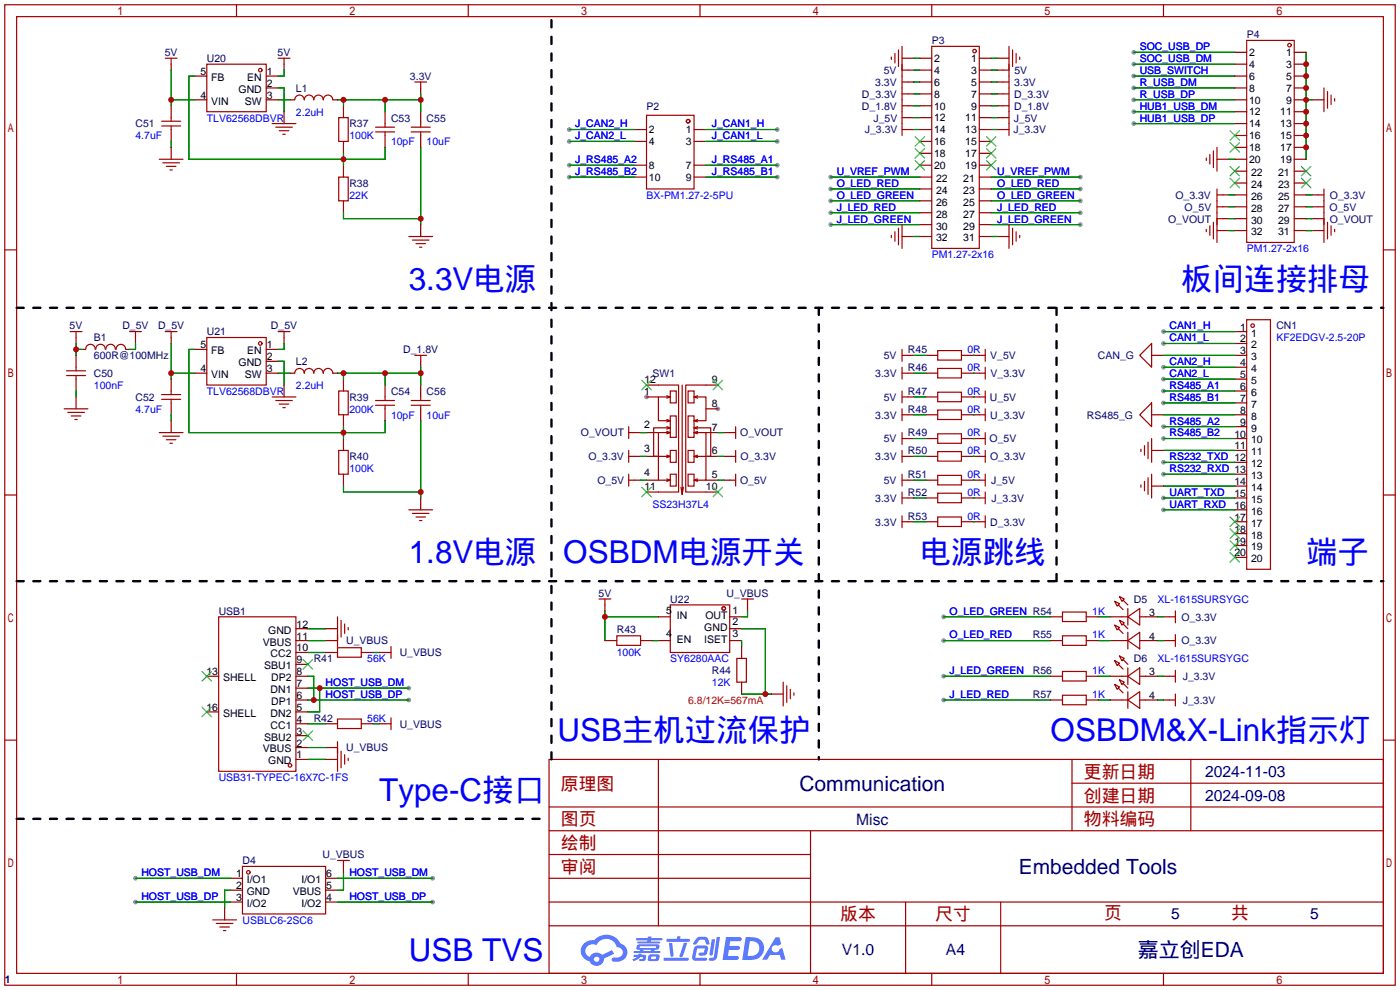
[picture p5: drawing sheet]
<svg xmlns="http://www.w3.org/2000/svg" width="299mm" height="212mm" viewBox="0 0 299 212" stroke-linecap="round" stroke-linejoin="round" font-family="sans-serif">
<g fill="#999">
<circle cx="138.2" cy="84.8" r=".51"/>
<circle cx="153.4" cy="87.4" r=".51"/>
<circle cx="248.7" cy="78.5" r=".51"/>
<circle cx="248.7" cy="81" r=".51"/>
<circle cx="248.7" cy="91.2" r=".51"/>
<circle cx="248.7" cy="93.7" r=".51"/>
<circle cx="248.7" cy="98.8" r=".51"/>
<circle cx="248.7" cy="101.3" r=".51"/>
<circle cx="248.7" cy="106.4" r=".51"/>
<circle cx="248.7" cy="109" r=".51"/>
<circle cx="248.7" cy="70.9" r=".51"/>
<circle cx="248.7" cy="73.4" r=".51"/>
<circle cx="248.7" cy="83.6" r=".51"/>
<circle cx="248.7" cy="86.1" r=".51"/>
<circle cx="92.5" cy="192.8" r=".51"/>
<circle cx="29" cy="192.8" r=".51"/>
<circle cx="92.5" cy="187.7" r=".51"/>
<circle cx="29" cy="187.7" r=".51"/>
<circle cx="87.4" cy="147.1" r=".51"/>
<circle cx="87.4" cy="149.6" r=".51"/>
<circle cx="201.7" cy="136.9" r=".51"/>
<circle cx="201.7" cy="131.8" r=".51"/>
<circle cx="201.7" cy="149.6" r=".51"/>
<circle cx="201.7" cy="144.5" r=".51"/>
<circle cx="242.3" cy="13.7" r=".51"/>
<circle cx="242.3" cy="11.2" r=".51"/>
<circle cx="242.3" cy="16.3" r=".51"/>
<circle cx="242.3" cy="21.3" r=".51"/>
<circle cx="242.3" cy="26.4" r=".51"/>
<circle cx="242.3" cy="23.9" r=".51"/>
<circle cx="242.3" cy="18.8" r=".51"/>
<circle cx="166.1" cy="30.2" r=".51"/>
<circle cx="121.7" cy="30.2" r=".51"/>
<circle cx="166.1" cy="27.7" r=".51"/>
<circle cx="121.7" cy="27.7" r=".51"/>
<circle cx="166.1" cy="37.8" r=".51"/>
<circle cx="121.7" cy="37.8" r=".51"/>
<circle cx="166.1" cy="35.3" r=".51"/>
<circle cx="121.7" cy="35.3" r=".51"/>
<circle cx="230.9" cy="37.8" r=".51"/>
<circle cx="177.5" cy="37.8" r=".51"/>
<circle cx="230.9" cy="48" r=".51"/>
<circle cx="230.9" cy="45.5" r=".51"/>
<circle cx="177.5" cy="48" r=".51"/>
<circle cx="177.5" cy="45.5" r=".51"/>
<circle cx="230.9" cy="40.4" r=".51"/>
<circle cx="230.9" cy="42.9" r=".51"/>
<circle cx="177.5" cy="40.4" r=".51"/>
<circle cx="177.5" cy="42.9" r=".51"/>
</g>
<g fill="none" stroke="#a10000" stroke-width=".25">
<path d="M1 1h297.2v209.6h-297.2zM3.6 3.6h292.1v204.4h-292.1zM50.5 1v2.6M100.1 1v2.6M149.6 1v2.6M199.1 1v2.6M248.7 1v2.6M1 53.4h2.6M295.7 53.4h2.5M1 105.8h2.6M295.7 105.8h2.5M1 158.2h2.6"/>
<path d="M295.7 158.2h2.5M117.3 162.3h178.4v45.7h-178.4zM117.3 177.5h178.4M117.3 172.5h178.4M140.7 162.3v35.6M173.2 177.5v30.5M229.1 162.3v15.2M229.1 167.4h66.6M254.5 162.3v15.2M117.3 182.6h55.9M117.3 197.9h178.4M117.3 192.8h178.4"/>
<path d="M117.3 187.7h55.9M193.5 192.8v15.2M213.9 192.8v15.2M50.5 208v2.6M100.1 208v2.6M149.6 208v2.6M199.1 208v2.6M248.7 208v2.6"/>
</g>
<g fill="#5487ff">
<path d="M155.2 200.3h2.6a.48 .48 0 0 1 .7 .4 .48 .48 0 0 1-.6 .4h-1.8l-.2 1.1h1.9a.43 .43 0 0 1 .4 .4 .43 .43 0 0 1-.5 .4h-1.9l-.2 1.3h1.7a.45 .45 0 0 1 .5 .2 .45 .45 0 0 1-.1 .6h-3.3z"/>
<path d="M165.7 200.3h.9l.4 1.5-.8 .3a.84 .84 0 0 0-1.2 .3 .84 .84 0 0 0 .4 1.1 .84 .84 0 0 0 1.1-.4l.1-.2 .6-.3 .7 2.5h-1l-.2-1h-2.1l-.6 1h-1.1z"/>
<path d="M152.1 200.8h.7l-.5 3.1a.36 .36 0 0 1-.3 .3 .36 .36 0 0 1-.4-.3z"/>
<path d="M153.2 200.2h.7l-.6 4.3a1.13 1.13 0 0 1-1.8 .6l.2-.4h.7l.2-.2z"/>
<path d="M148.9 200.6l.6-.4h1a.77 .77 0 0 1 .9 .5l.3 1-.2 .2h-.5l-.3-.9-.2-.2-1 .1-.7 1-.6-.1-.1-.2z"/>
<path d="M148.4 202.4l.6-.3h1.7a.81 .81 0 0 1 .7 .5 .81 .81 0 0 1-.2 .8 .81 .81 0 0 1-.9 .8h-.7a.32 .32 0 0 1-.3-.3 .32 .32 0 0 1 .4-.3h.7l.2-.9-1.6 .1-.4 1.8 2.2 .1a.32 .32 0 0 1 .3 .4 .32 .32 0 0 1-.4 .2h-2.2l-.5-.3-.1-.5z"/>
<path d="M141.9 204.7h5a.33 .33 0 0 1 .3 .3 .33 .33 0 0 1-.3 .3h-4.9l-.2-.1z"/>
<path d="M146.1 201.5h.8l-.7 2a.98 .98 0 0 1-.7 1.1l-.3-.3z"/>
<path d="M143 201.6h.7l.3 2.5a.34 .34 0 0 1-.3 .4 .34 .34 0 0 1-.4-.3z"/>
<path d="M142.5 200.7h2.1l.3-.6h.6l-.1 .6h1.7a.32 .32 0 0 1 .4 .3 .32 .32 0 0 1-.4 .3h-4.5l-.2-.2z"/>
<path d="M135.5 204.1h.9l.1-.3h.6v.3h.8a.82 .82 0 0 1-.5 1.3h-.8v-.4l.7-.1 .1-.3a.68 .68 0 0 0-1 .4l-1.1 .4-.1-.4 .9-.5h-.7z"/>
<path d="M136 200.5h2.4l.1-.3h.7v.3h2.2l.2 .3-.2 .2h-2.3v.2h1.8l.2 .3-.2 .1h-4.5l-.1-.4h2l.1-.2h-2.3l-.1-.2z"/>
<path d="M159.4 200.3l-.8 4.9h1.7a2.5 2.5 0 0 0 3-2.5 2.5 2.5 0 0 0-3.1-2.4zM160.3 201.1a1.61 1.61 0 0 1 2 1.5 1.61 1.61 0 0 1-1.8 1.7h-.7z"/>
<path d="M136.2 202a.55 .55 0 0 0-.2 .8 .55 .55 0 0 0 .7 .2l.1 .3h-1.3v.3l5.4 .1 .3-.2-.2-.2h-1.2l.2-.3a.7 .7 0 0 0 .8-.3 .7 .7 0 0 0 0-.8l-4.2-.1zM136.8 202.3l3.3-.1 .1 .1-.2 .3h-3.2zM137.5 203h1.7l-.2 .3h-1.4z"/>
<path d="M138.6 204.2a1.05 1.05 0 0 0 0 1.2 2.91 2.91 0 0 0 2.2-.2 .98 .98 0 0 0 0-1.2h-1.6zM139.2 204.5l.9-.1 .1 .4-.2 .2-.8-.1z"/>
<path d="M124.9 201.6a2.23 2.23 0 0 0-.7 2.3 2.23 2.23 0 0 0 1.8 1.6 1.58 1.58 0 0 0 1.8 .9 1.58 1.58 0 0 0 1.3-1.5l2.2-1.1-.5-.7-2.1 1a1.65 1.65 0 0 0-2.7 .4 1.45 1.45 0 0 1-.8-1.9 1.45 1.45 0 0 1 2-.7l.3 .1a2.3 2.3 0 0 1 2.3-1.3 2.3 2.3 0 0 1 2 1.7 1.12 1.12 0 0 1 1.3 1 1.12 1.12 0 0 1-1.1 1.2h-.7a.45 .45 0 0 0-.6 .4 .45 .45 0 0 0 .5 .5 2.21 2.21 0 0 0 2.2-.5 2.21 2.21 0 0 0 .5-2.3 2.13 2.13 0 0 0-1.3-1.1 3.3 3.3 0 0 0-5.6-.7l-1.1 .1zM127 205a.57 .57 0 0 1 1.1 0 .57 .57 0 0 1-1.1 0z"/>
</g>
<g fill="none" stroke="#a10000" stroke-width=".25">
<path d="M35.3 12.4h2.5M36.6 12.4v1.3M44.2 13.7h12.7v10.2h-12.7zM59.4 12.4h2.6M60.7 12.4v1.3M88.6 17.5h2.6M89.9 17.5v1.3M190.5 12.2v.5M191.3 11.4v2.1M192 10.7v3.5M192.8 9.9v19.1M192.8 15h1.3"/>
<path d="M192.8 17.5h1.3M199.1 9.9h10.2v43.2h-10.2zM214.4 15h1.2M214.4 17.5h1.2M215.6 9.9v19.1M216.4 10.7v3.5M217.2 11.4v2.1M217.9 12.2v.5M266.4 8.6h10.2v43.2h-10.2zM283 18.8v5.1M283.7 19.6v3.5M34 34h5.1"/>
<path d="M34.5 26.9h4.1M34.5 25.9h4.1M34.8 34.8h3.6M35.6 35.6h2M36.3 36.3h.5M36.6 25.1v.8M36.6 26.9v.8M58.2 26.4h5M58.9 27.2h3.6M59.7 27.9h2M60.5 28.7h.5M63 21.3a1.02 1.02 0 0 1 1-1 1.02 1.02 0 0 1 1 1 1.02 1.02 0 0 1 1-1 1.02 1.02 0 0 1 1.1 1 1.02 1.02 0 0 1 1-1 1.02 1.02 0 0 1 1 1 1.02 1.02 0 0 1 1-1 1.02 1.02 0 0 1 1 1"/>
<path d="M72.4 25.1h2v5.1h-2zM72.4 37.8h2v5.1h-2zM80.3 28.2h4M80.3 27.2h4M82.3 26.4v.8M82.3 28.2v.8M87.9 28.2h4M87.9 27.2h4M89.9 26.4v.8M89.9 28.2v.8M138.2 24.6h10.1v15.8h-10.1zM192.8 20.1h1.3"/>
<path d="M192.8 22.6h1.3M192.8 25.1h1.3M192.8 27.7h1.3M214.4 20.1h1.2M214.4 22.6h1.2M214.4 25.1h1.2M214.4 27.7h1.2M257.8 33.8v.5M258.6 33v2.1M259.3 32.3v3.5M260.1 31.5v5.1M284.5 20.3v2.1"/>
<path d="M285.2 21.1v.5M87.4 50.5h5.1M88.1 51.3h3.6M88.9 52.1h2M89.7 52.8h.5M190.5 50.3v.5M191.3 49.5v2.1M192 48.8v3.5M192.8 48v5.1M215.6 48v5.1M216.4 48.8v3.5M217.2 49.5v2.1"/>
<path d="M217.9 50.3v.5M257.8 49v.5M258.6 48.3v2M259.3 47.5v3.6M260.1 40.4v11.4M260.1 41.7h1.3M260.1 46.7h1.3M260.1 44.2h1.3M281.7 41.7h1.3M281.7 46.7h1.3M281.7 44.2h1.3M283 40.4v11.4"/>
<path d="M283.7 47.5v3.6M284.5 48.3v2M285.2 49v.5M14.2 79.2h4.1M15 70.9h2.5M16.3 70.9v1.2M16.3 78.5v.7M18.3 74.7a1.01 1.01 0 0 1 1-1.1 1.01 1.01 0 0 1 1 1.1M20.5 74.7a1.01 1.01 0 0 1 1-1.1 1.01 1.01 0 0 1 1 1.1M22.6 74.7a1.01 1.01 0 0 1 1-1.1 1.01 1.01 0 0 1 1 1.1M24.8 74.7a1.01 1.01 0 0 1 1-1.1 1.01 1.01 0 0 1 1 1.1M27.7 70.9h2.5"/>
<path d="M29 70.9v1.2M35.3 70.9h2.5M36.6 70.9v1.2M44.2 72.1h12.7v10.2h-12.7zM59.4 70.9h2.6M60.7 70.9v1.2M63 79.8a1.02 1.02 0 0 1 1-1.1 1.02 1.02 0 0 1 1 1.1 1.02 1.02 0 0 1 1-1.1 1.02 1.02 0 0 1 1.1 1.1 1.02 1.02 0 0 1 1-1.1 1.02 1.02 0 0 1 1 1.1 1.02 1.02 0 0 1 1-1.1 1.02 1.02 0 0 1 1 1.1M88.6 75.9h2.6M89.9 75.9v1.3M192.8 74.7v2.5M192.8 78.5v2.5M192.8 75.9h1.3"/>
<path d="M192.8 79.8h1.3M200.4 74.9h5.1v2.1h-5.1zM200.4 78.7h5.1v2.1h-5.1zM209.3 75.9h1.3M209.3 79.8h1.3M210.6 74.7v2.5M210.6 78.5v2.5M243.6 75.9l2.5-2.5v5.1zM266.4 68.3h5.1v53.4h-5.1zM13.7 87.4h5.1M14.2 80.3h4.1M14.5 88.1h3.5"/>
<path d="M15.2 88.9h2.1M16 89.7h.5M16.3 80.3v.7M34 92.5h5.1M34.5 85.3h4.1M34.5 84.3h4.1M34.8 93.2h3.6M35.6 94h2M36.3 94.7h.5M36.6 83.6v.7M36.6 85.3v.8M58.2 84.8h5"/>
<path d="M58.9 85.6h3.6M59.7 86.4h2M60.5 87.1h.5M72.4 83.6h2v5h-2zM72.4 96.3h2v5h-2zM80.3 86.6h4M80.3 85.6h4M82.3 84.8v.8M82.3 86.6v.8M87.9 86.6h4M87.9 85.6h4M89.9 84.8v.8"/>
<path d="M89.9 86.6v.8M134.4 91.2v2.5M134.4 96.3v2.5M134.4 97.5h1.2M134.4 92.5h1.2M140.7 82.3h4.3v22.9h-4.3M142.5 92.2l.8 .3M142.5 91.2l.8 .2M142.5 97.3l.8 .2M142.5 84.6l.8 .2M142.5 89.7l.8 .2M143.3 96.3h1.2v2.5h-1.2z"/>
<path d="M143.3 88.9h1.2v4.6h-1.2zM143.3 83.6h1.2v2.5h-1.2zM143.3 92.5h-2.6v10.1h2.6l-.8 .3M143.3 91.4h-3.6v6.1h3.6l-.8 .3M143.3 84.8h-2.6v5.1h2.6M143.3 92.5l-.8 .2M143.3 91.4l-.8 .3M143.3 84.8l-.8 .3M143.3 89.9l-.8 .3M145.8 82.3v23.4l.2-1.6M147.1 83.6h1.2v2.5h-1.2zM147.1 88.9h1.2v4.6h-1.2z"/>
<path d="M147.1 96.3h1.2v2.5h-1.2zM148.3 84.8h2.6v5.1h-2.6M148.3 91.4h3.6v6.1h-3.6l.8 .3M148.3 92.5h2.6v10.1h-2.6l.8 .3M148.3 89.9l.8 .3M148.3 84.8l.8 .3M148.3 91.4l.8 .3M148.3 92.5l.8 .2M149.1 89.7l-.8 .2M149.1 84.6l-.8 .2M149.1 97.3l-.8 .2M149.1 91.2l-.8 .2"/>
<path d="M149.1 92.2l-.8 .3M150.9 82.3h-4.3v22.9h4.3M156 97.5h1.2M156 92.5h1.2M157.2 91.2v2.5M157.2 96.3v2.5M192.8 97.5h1.3M192.8 83.6v2.5M192.8 87.4v2.5M192.8 92.5v2.5M192.8 96.3v2.5M192.8 84.8h1.3"/>
<path d="M192.8 93.7h1.3M192.8 88.6h1.3M200.4 92.7h5.1v2h-5.1zM200.4 96.5h5.1v2.1h-5.1zM200.4 83.8h5.1v2.1h-5.1zM200.4 87.6h5.1v2.1h-5.1zM209.3 97.5h1.3M209.3 84.8h1.3M209.3 93.7h1.3M209.3 88.6h1.3M210.6 83.6v2.5M210.6 87.4v2.5"/>
<path d="M210.6 92.5v2.5M210.6 96.3v2.5M243.6 88.6l2.5-2.5v5.1zM243.8 96v.5M244.6 95.2v2.1M245.4 94.5v3.5M246.1 93.7v5.1M87.4 109h5.1M88.1 109.7h3.6M88.9 110.5h2M89.7 111.3h.5M134.4 101.3v2.6"/>
<path d="M134.4 102.6h1.2M142.5 102.4l.8 .2M143.3 101.3h1.2v2.6h-1.2zM145.5 104.1l.3 1.6M147.1 101.3h1.2v2.6h-1.2zM149.1 102.4l-.8 .2M156 102.6h1.2M157.2 101.3v2.6M192.8 102.6h1.3M192.8 101.3v2.6M192.8 105.2v2.5M192.8 110.2v2.6"/>
<path d="M192.8 106.4h1.3M192.8 111.5h1.3M200.4 101.6h5.1v2h-5.1zM200.4 105.4h5.1v2h-5.1zM200.4 110.5h5.1v2h-5.1zM209.3 102.6h1.3M209.3 106.4h1.3M209.3 111.5h1.3M210.6 101.3v2.6M210.6 105.2v2.5M210.6 110.2v2.6M243.8 103.6v.5"/>
<path d="M244.6 102.9v2M245.4 102.1v3.6M246.1 101.3v5.1M46.7 131.8h16.5v33h-16.5zM70.9 136.9h1.2M72.1 138.4h5.1v2.1h-5.1zM72.1 131.8v6.4M72.9 132.6v3.5M73.7 133.4v2M74.4 134.1v.5M82.3 139.4h1.3M83.6 138.2v2.5"/>
<path d="M128 128h2.6M129.3 128v1.3M131.8 135.9h5.1v2h-5.1zM143.3 129.3h12.7v10.1h-12.7zM158.5 128h2.5M159.8 128v1.3M227.1 130.8h5.1v2h-5.1zM227.1 135.9h5.1v2h-5.1zM238.3 128.5l1 .5-.5 .5zM238.3 133.6l1 .5-.5 .5zM239 129.3l1 1M239 134.4l1 1"/>
<path d="M239.3 127.5l1 .5-.5 .5zM239.3 132.6l1 .5-.5 .5zM239.8 136.9h1.2M239.8 131.8h1.2M240 128.3l1 1M240 133.4l1 1M241 131.8l2.6-1.8v3.6zM241 136.9l2.6-1.8v3.6zM241 130v3.6M241 135.1v3.6M243.6 136.9h1.3M243.6 131.8h1.3"/>
<path d="M249.9 136.9h1.3M249.9 131.8h1.3M251.2 130.6v2.5M251.2 135.6v2.6M70.9 159.8h1.2M72.1 153.7h5.1v2h-5.1zM72.1 158.5v6.3M82.3 154.7h1.3M83.6 153.4v2.6M157.5 140.7h2v5.1h-2zM167.4 145.8v5.1M168.1 146.6v3.5"/>
<path d="M168.9 147.3v2.1M169.7 148.1v.5M227.1 143.5h5.1v2h-5.1zM227.1 148.6h5.1v2h-5.1zM238.3 141.2l1 .5-.5 .5zM238.3 146.3l1 .5-.5 .5zM239 142l1 1M239 147.1l1 1M239.3 140.2l1 .5-.5 .5zM239.3 145.3l1 .5-.5 .5zM239.8 149.6h1.2M239.8 144.5h1.2"/>
<path d="M240 141l1 1M240 146.1l1 1M241 144.5l2.6-1.8v3.6zM241 149.6l2.6-1.8v3.6zM241 142.7v3.6M241 147.8v3.6M243.6 149.6h1.3M243.6 144.5h1.3M249.9 149.6h1.3M249.9 144.5h1.3M251.2 143.3v2.5M251.2 148.3v2.6"/>
<path d="M72.9 160.5v3.6M73.7 161.3v2M74.4 162.1v.5M45.5 196.6h5M46.2 197.4h3.6M47 198.1h2M47.8 198.9h.5M51.8 185.2h17.8v10.1h-17.8zM72.1 183.9h2.6M73.4 183.9v1.3"/>
<circle cx="55.6" cy="15" r=".38"/>
<circle cx="208.3" cy="10.9" r=".38"/>
<circle cx="275.6" cy="9.7" r=".38"/>
<circle cx="147.1" cy="25.9" r=".38"/>
<circle cx="55.6" cy="73.4" r=".38"/>
<circle cx="267.7" cy="69.6" r=".38"/>
<circle cx="154.7" cy="130" r=".38"/>
<circle cx="62" cy="163.6" r=".38"/>
<circle cx="53.1" cy="186.4" r=".38"/>
</g>
<g fill="none" stroke="#870000" stroke-width=".25">
<path d="M36.6 13.7v1.3M41.7 16.3h2.5M56.9 16.3h2.5M56.9 18.8h2.5M60.7 13.7v1.3M89.9 18.8v1.3M192.8 12.4h2.5M194.1 15h1.2M194.1 17.5h1.2M196.6 12.4h2.5M196.6 15h2.5M196.6 17.5h2.5"/>
<path d="M209.3 12.4h2.5M209.3 15h2.5M209.3 17.5h2.5M213.1 12.4h2.5M213.1 15h1.3M213.1 17.5h1.3M263.9 16.3h2.5M263.9 18.8h2.5M263.9 11.2h2.5M263.9 13.7h2.5M276.6 16.3h2.5M276.6 18.8h2.5"/>
<path d="M276.6 11.2h2.5M276.6 13.7h2.5M36.6 22.6v2.5M36.6 27.7v2.5M36.6 31.5v2.5M41.7 21.3h2.5M56.9 21.3h2.5M60.7 23.9v2.5M62 21.3h1M71.1 21.3h1M73.4 22.6v2.5M73.4 30.2v2.6"/>
<path d="M73.4 35.3v2.5M82.3 23.9v2.5M82.3 29v2.5M89.9 23.9v2.5M89.9 29v2.5M135.6 27.7h2.6M135.6 30.2h2.6M135.6 35.3h2.6M135.6 37.8h2.6M148.3 27.7h2.6M148.3 30.2h2.6M148.3 35.3h2.6"/>
<path d="M148.3 37.8h2.6M194.1 20.1h1.2M194.1 22.6h1.2M194.1 25.1h1.2M194.1 27.7h1.2M196.6 20.1h2.5M196.6 22.6h2.5M196.6 25.1h2.5M196.6 27.7h2.5M196.6 30.2h2.5M196.6 35.3h2.5M196.6 37.8h2.5"/>
<path d="M196.6 32.8h2.5M209.3 20.1h2.5M209.3 22.6h2.5M209.3 25.1h2.5M209.3 27.7h2.5M209.3 30.2h2.5M209.3 35.3h2.5M209.3 37.8h2.5M209.3 32.8h2.5M213.1 20.1h1.3M213.1 22.6h1.3M213.1 25.1h1.3"/>
<path d="M213.1 27.7h1.3M260.1 34h2.5M263.9 21.3h2.5M263.9 34h2.5M263.9 39.1h2.5M263.9 36.6h2.5M263.9 23.9h2.5M263.9 26.4h2.5M263.9 29h2.5M263.9 31.5h2.5M276.6 21.3h2.5M276.6 34h2.5"/>
<path d="M276.6 39.1h2.5M276.6 36.6h2.5M276.6 23.9h2.5M276.6 26.4h2.5M276.6 29h2.5M276.6 31.5h2.5M280.4 21.3h2.6M73.4 42.9v2.6M89.9 48v2.5M192.8 50.5h2.5M196.6 50.5h2.5M196.6 48h2.5"/>
<path d="M196.6 45.5h2.5M196.6 42.9h2.5M196.6 40.4h2.5M209.3 50.5h2.5M209.3 48h2.5M209.3 45.5h2.5M209.3 42.9h2.5M209.3 40.4h2.5M213.1 50.5h2.5M260.1 49.3h2.5M261.4 41.7h1.2M261.4 46.7h1.2"/>
<path d="M261.4 44.2h1.2M263.9 41.7h2.5M263.9 46.7h2.5M263.9 44.2h2.5M263.9 49.3h2.5M276.6 41.7h2.5M276.6 46.7h2.5M276.6 44.2h2.5M276.6 49.3h2.5M280.4 41.7h1.3M280.4 46.7h1.3M280.4 44.2h1.3"/>
<path d="M280.4 49.3h2.6M16.3 72.1v1.3M16.3 75.9v2.6M17.5 74.7h.8M26.9 74.7h.8M29 72.1v1.3M36.6 72.1v1.3M41.7 74.7h2.5M41.7 79.8h2.5M56.9 74.7h2.5M56.9 77.2h2.5M56.9 79.8h2.5"/>
<path d="M60.7 72.1v1.3M62 79.8h1M71.1 79.8h1M89.9 77.2v1.3M194.1 75.9h1.2M194.1 79.8h1.2M197.9 75.9h2.5M197.9 79.8h2.5M205.5 75.9h3.8M205.5 79.8h3.8M246.1 75.9h2.6M263.9 70.9h2.5"/>
<path d="M263.9 73.4h2.5M263.9 75.9h2.5M263.9 78.5h2.5M16.3 81v2.6M16.3 84.8v2.6M36.6 81v2.6M36.6 86.1v2.5M36.6 89.9v2.6M60.7 82.3v2.5M73.4 81v2.6M73.4 88.6v2.6M73.4 93.7v2.6"/>
<path d="M82.3 82.3v2.5M82.3 87.4v2.5M89.9 82.3v2.5M89.9 87.4v2.5M135.6 92.5h1.3M135.6 97.5h1.3M138.2 84.8h2.5M138.2 92.5h2.5M138.2 97.5h2.5M138.2 82.3h2.5M150.9 92.5h2.5M150.9 97.5h2.5"/>
<path d="M150.9 87.4h2.5M150.9 82.3h2.5M154.7 92.5h1.3M154.7 97.5h1.3M194.1 88.6h1.2M194.1 93.7h1.2M194.1 84.8h1.2M194.1 97.5h1.2M197.9 88.6h2.5M197.9 93.7h2.5M197.9 84.8h2.5M197.9 97.5h2.5"/>
<path d="M205.5 88.6h3.8M205.5 93.7h3.8M205.5 84.8h3.8M205.5 97.5h3.8M246.1 88.6h2.6M246.1 96.3h2.6M263.9 81h2.5M263.9 83.6h2.5M263.9 86.1h2.5M263.9 88.6h2.5M263.9 91.2h2.5M263.9 93.7h2.5"/>
<path d="M263.9 96.3h2.5M263.9 98.8h2.5M73.4 101.3v2.6M89.9 106.4v2.6M135.6 102.6h1.3M138.2 102.6h2.5M138.2 105.2h2.5M150.9 102.6h2.5M150.9 105.2h2.5M154.7 102.6h1.3M194.1 106.4h1.2M194.1 111.5h1.2"/>
<path d="M194.1 102.6h1.2M197.9 106.4h2.5M197.9 111.5h2.5M197.9 102.6h2.5M205.5 106.4h3.8M205.5 111.5h3.8M205.5 102.6h3.8M246.1 103.9h2.6M263.9 101.3h2.5M263.9 103.9h2.5M263.9 106.4h2.5M263.9 109h2.5"/>
<path d="M263.9 111.5h2.5M263.9 114h2.5M263.9 116.6h2.5M263.9 119.1h2.5M63.2 136.9h2.6M63.2 139.4h2.6M63.2 134.4h2.6M69.6 136.9h1.3M69.6 139.4h2.5M69.6 134.4h2.5M77.2 139.4h2.6M81 139.4h1.3"/>
<path d="M129.3 136.9h2.5M129.3 129.3v1.3M136.9 136.9h2.5M140.7 136.9h2.6M140.7 131.8h2.6M156 136.9h2.5M156 134.4h2.5M156 131.8h2.5M158.5 138.2v2.5M159.8 129.3v1.3M224.5 136.9h2.6M224.5 131.8h2.6"/>
<path d="M232.2 136.9h2.5M232.2 131.8h2.5M237.2 136.9h2.6M237.2 131.8h2.6M244.9 136.9h2.5M244.9 131.8h2.5M248.7 136.9h1.2M248.7 131.8h1.2M44.2 144.5h2.5M44.2 152.1h2.5M63.2 159.8h2.6M63.2 154.7h2.6"/>
<path d="M63.2 149.6h2.6M63.2 144.5h2.6M63.2 152.1h2.6M63.2 142h2.6M63.2 147.1h2.6M63.2 157.2h2.6M69.6 159.8h1.3M69.6 154.7h2.5M77.2 154.7h2.6M81 154.7h1.3M158.5 145.8v2.5M164.8 148.3h2.6"/>
<path d="M224.5 149.6h2.6M224.5 144.5h2.6M232.2 149.6h2.5M232.2 144.5h2.5M237.2 149.6h2.6M237.2 144.5h2.6M244.9 149.6h2.5M244.9 144.5h2.5M248.7 149.6h1.2M248.7 144.5h1.2M63.2 162.3h2.6M69.6 162.3h2.5"/>
<path d="M48 194.1v2.5M49.3 187.7h2.5M49.3 190.2h2.5M49.3 192.8h2.5M69.6 187.7h2.5M69.6 190.2h2.5M69.6 192.8h2.5M73.4 185.2v1.2"/>
</g>
<g fill="none" stroke="#3c3" stroke-width=".25">
<path d="M195.6 29.2l2 2M195.6 31.8l2 2M195.6 34.3l2 2M197.6 29.2l-2 2M197.6 31.8l-2 2M197.6 34.3l-2 2M210.8 29.2l2.1 2M210.8 31.8l2.1 2M210.8 34.3l2.1 2M212.9 29.2l-2.1 2M212.9 31.8l-2.1 2M212.9 34.3l-2.1 2"/>
<path d="M262.9 35.6l2 2M262.9 38.1l2 2M262.9 27.9l2 2.1M262.9 30.5l2 2M264.9 35.6l-2 2M264.9 38.1l-2 2M264.9 27.9l-2 2.1M264.9 30.5l-2 2M278.1 38.1l2.1 2M278.1 35.6l2.1 2M280.2 38.1l-2.1 2M280.2 35.6l-2.1 2"/>
<path d="M137.2 81.3l2 2M139.2 81.3l-2 2M152.4 81.3l2 2M154.4 81.3l-2 2M137.2 104.1l2 2.1M139.2 104.1l-2 2.1M152.4 104.1l2 2.1M154.4 104.1l-2 2.1M262.9 110.5l2 2M262.9 113l2 2.1M262.9 115.6l2 2M262.9 118.1l2 2"/>
<path d="M264.9 110.5l-2 2M264.9 113l-2 2.1M264.9 115.6l-2 2M264.9 118.1l-2 2M43.2 151.1l2 2.1M43.2 143.5l2 2M45.2 151.1l-2 2.1M45.2 143.5l-2 2M64.8 141l2 2M64.8 156.2l2 2M66.8 141l-2 2M66.8 156.2l-2 2"/>
</g>
<g fill="none" stroke="#008700" stroke-width=".25">
<path d="M36.6 15v7.6M41.7 16.3h-1.3v17.7h41.9v-2.5M59.4 18.8h1.3v5.1M60.7 15v1.3h-1.3M195.3 12.4h1.3M195.3 15h1.3M195.3 17.5h1.3M211.8 12.4h1.3M211.8 15h1.3M211.8 17.5h1.3M242.3 13.7h21.6M242.3 11.2h21.6"/>
<path d="M242.3 16.3h21.6M242.3 18.8h21.6M279.1 11.2v22.8M36.6 21.3h5.1M36.6 30.2v1.3M59.4 21.3h2.6M72.1 21.3h17.8M73.4 21.3v1.3M73.4 32.8v2.5M82.3 21.3v2.6M89.9 20.1v3.8M89.9 31.5v16.5"/>
<path d="M121.7 27.7h13.9M121.7 30.2h13.9M121.7 37.8h13.9M121.7 35.3h13.9M150.9 27.7h15.2M150.9 30.2h15.2M150.9 37.8h15.2M150.9 35.3h15.2M177.5 37.8h19.1M195.3 20.1h1.3M195.3 22.6h1.3M195.3 25.1h1.3"/>
<path d="M195.3 27.7h1.3M211.8 20.1h1.3M211.8 22.6h1.3M211.8 25.1h1.3M211.8 27.7h1.3M211.8 37.8h19.1M242.3 21.3h21.6M242.3 26.4h21.6M242.3 23.9h21.6M262.6 34h1.3M279.1 21.3h1.3M73.4 45.5v1.2h16.5"/>
<path d="M177.5 48h19.1M177.5 45.5h19.1M177.5 40.4h19.1M177.5 42.9h19.1M195.3 50.5h1.3M211.8 48h19.1M211.8 45.5h19.1M211.8 40.4h19.1M211.8 42.9h19.1M211.8 50.5h1.3M262.6 46.7h1.3M262.6 44.2h1.3"/>
<path d="M262.6 41.7h1.3M262.6 49.3h1.3M279.1 46.7h1.3M279.1 44.2h1.3M279.1 41.7h1.3M279.1 49.3h1.3M16.3 73.4v2.5M16.3 74.7h1.2M29 73.4v1.3h-1.3M36.6 73.4v7.6M36.6 79.8h5.1M41.7 74.7h-1.3v17.8h41.9v-2.6"/>
<path d="M59.4 79.8h2.6M59.4 77.2h1.3v5.1M60.7 73.4v1.3h-1.3M72.1 79.8h17.8M73.4 79.8v1.2M82.3 79.8v2.5M89.9 78.5v3.8M195.3 75.9h2.6M195.3 79.8h2.6M208 75.9h.1M208 79.8h.1M248.7 78.5h15.2"/>
<path d="M248.7 75.9h15.2M248.7 70.9h15.2M248.7 73.4h15.2M16.3 83.6v1.2M36.6 88.6v1.3M73.4 91.2v2.5M89.9 89.9v16.5M136.9 97.5h1.3M136.9 92.5h1.3M153.4 97.5h1.3M153.4 92.5h1.3M195.3 93.7h2.6"/>
<path d="M195.3 88.6h2.6M195.3 97.5h2.6M195.3 84.8h2.6M208 93.7h.1M208 97.5h.1M208 84.8h.1M208 88.6h.1M248.7 96.3h15.2M248.7 81h15.2M248.7 91.2h15.2M248.7 93.7h15.2M248.7 98.8h15.2"/>
<path d="M248.7 83.6h15.2M248.7 86.1h15.2M248.7 88.6h15.2M73.4 103.9v1.3h16.5M136.9 102.6h1.3M153.4 102.6h1.3M195.3 106.4h2.6M195.3 102.6h2.6M195.3 111.5h2.6M208 102.6h.1M208 106.4h.1M208 111.5h.1"/>
<path d="M248.7 103.9h15.2M248.7 101.3h15.2M248.7 106.4h15.2M248.7 109h15.2M65.8 136.9h3.8M65.8 134.4h3.8M65.8 139.4h3.8M79.8 139.4h1.2M129.3 131.8h11.4M129.3 130.6v6.3M139.4 136.9h1.3M158.5 134.4h5.1v13.9"/>
<path d="M158.5 136.9v1.3M159.8 130.6v1.2h-1.3M201.7 136.9h22.8M201.7 131.8h22.8M234.7 136.9h2.5M234.7 131.8h2.5M247.4 136.9h1.3M247.4 131.8h1.3M65.8 147.1h21.6M65.8 149.6h21.6M65.8 144.5h1.3v5.1M65.8 159.8h3.8"/>
<path d="M65.8 154.7h3.8M68.3 147.1v5h-2.5M79.8 154.7h1.2M158.5 148.3h6.3M201.7 149.6h22.8M201.7 144.5h22.8M234.7 149.6h2.5M234.7 144.5h2.5M247.4 149.6h1.3M247.4 144.5h1.3M65.8 162.3h3.8M29 192.8h20.3"/>
<path d="M29 187.7h20.3M49.3 190.2h-1.3v3.9M72.1 192.8h20.4M72.1 187.7h20.4M73.4 186.4v3.8h-1.3"/>
</g>
<path d="M3.6 65.8h292.1M175 65.8v96.5M225.8 65.8v58.4M3.6 124.2h292.1M3.6 175h113M117.9 162.3v-158.7" fill="none" stroke="#000" stroke-width=".51" stroke-dasharray="1.5 2"/>
<g fill="#c00">
<circle cx="68.3" cy="147.1" r=".63"/>
<circle cx="67.1" cy="149.6" r=".63"/>
<circle cx="279.1" cy="21.3" r=".63"/>
<circle cx="279.1" cy="18.8" r=".63"/>
<circle cx="279.1" cy="16.3" r=".63"/>
<circle cx="279.1" cy="13.7" r=".63"/>
<circle cx="279.1" cy="23.9" r=".63"/>
<circle cx="279.1" cy="26.4" r=".63"/>
<circle cx="279.1" cy="29" r=".63"/>
<circle cx="279.1" cy="31.5" r=".63"/>
<circle cx="16.3" cy="74.7" r=".63"/>
<circle cx="36.6" cy="79.8" r=".63"/>
<circle cx="73.4" cy="92.5" r=".63"/>
<circle cx="89.9" cy="105.2" r=".63"/>
<circle cx="73.4" cy="79.8" r=".63"/>
<circle cx="82.3" cy="79.8" r=".63"/>
<circle cx="89.9" cy="79.8" r=".63"/>
<circle cx="36.6" cy="21.3" r=".63"/>
<circle cx="73.4" cy="34" r=".63"/>
<circle cx="89.9" cy="46.7" r=".63"/>
<circle cx="73.4" cy="21.3" r=".63"/>
<circle cx="82.3" cy="21.3" r=".63"/>
<circle cx="89.9" cy="21.3" r=".63"/>
<circle cx="129.3" cy="131.8" r=".63"/>
<circle cx="163.6" cy="148.3" r=".63"/>
</g>
<g font-size="6.7" fill="#00f">
<text x="87.4" y="61.9">3.3V电源</text>
<text x="252.5" y="61.9">板间连接排母</text>
<text x="87.4" y="120.3">1.8V电源</text>
<text x="120.4" y="120.3">OSBDM电源开关</text>
<text x="196.6" y="120.3">电源跳线</text>
<text x="279.1" y="120.3">端子</text>
<text x="119.1" y="158.4">USB主机过流保护</text>
<text x="224.5" y="158.4">OSBDM&amp;X-Link指示灯</text>
<text x="81" y="171.1">Type-C接口</text>
<text x="87.4" y="205.4">USB TVS</text>
</g>
<g font-size="4.5" fill="#000080">
<text x="170.9" y="169">Communication</text>
<text x="217.8" y="186.8">Embedded Tools</text>
<text x="243.2" y="204.6">嘉立创EDA</text>
</g>
<g font-size="3.8" fill="#a00000">
<text x="231.6" y="166.2">更新日期</text>
<text x="119.9" y="168.8">原理图</text>
<text x="231.6" y="171.3">创建日期</text>
<text x="119.9" y="176.4">图页</text>
<text x="231.6" y="176.4">物料编码</text>
<text x="119.9" y="181.5">绘制</text>
<text x="119.9" y="186.6">审阅</text>
<text x="179.6" y="196.7">版本</text>
<text x="199.9" y="196.7">尺寸</text>
<text x="236" y="196.5">页</text>
<text x="263.1" y="196.5">共</text>
</g>
<g font-size="3.4" fill="#000080">
<text x="257.6" y="166.1">2024-11-03</text>
<text x="257.6" y="171.2">2024-09-08</text>
<text x="183" y="176.2">Misc</text>
<text x="250.3" y="196.3">5</text>
<text x="280" y="196.3">5</text>
<text x="179.9" y="204.2">V1.0</text>
<text x="202.2" y="204.2">A4</text>
</g>
<g font-size="2.2" fill="#000080">
<text x="35.2" y="12">5V</text>
<text x="59.3" y="12">5V</text>
<text x="199.1" y="9.5">P3</text>
<text x="266.4" y="8.2">P4</text>
<text x="44.2" y="13.3">U20</text>
<text x="87.6" y="17.1">3.3V</text>
<text x="188.9" y="15.8">5V</text>
<text x="216.8" y="15.8">5V</text>
<text x="63.2" y="19.6">L1</text>
<text x="138.2" y="23.4">P2</text>
<text x="184.2" y="20.9">D_3.3V</text>
<text x="184.2" y="23.4">D_1.8V</text>
<text x="187.1" y="18.3">3.3V</text>
<text x="216.7" y="20.9">D_3.3V</text>
<text x="216.7" y="23.4">D_1.8V</text>
<text x="216.8" y="18.3">3.3V</text>
<text x="29" y="27.2">C51</text>
<text x="74.7" y="27.2">R37</text>
<text x="83.6" y="26">C53</text>
<text x="91.2" y="26">C55</text>
<text x="184.9" y="28.5">J_3.3V</text>
<text x="186.7" y="26">J_5V</text>
<text x="216.6" y="28.5">J_3.3V</text>
<text x="216.6" y="26">J_5V</text>
<text x="74.7" y="39.9">R38</text>
<text x="249.6" y="47.6">O_VOUT</text>
<text x="251.2" y="42.5">O_3.3V</text>
<text x="253.2" y="45">O_5V</text>
<text x="284.2" y="45">O_5V</text>
<text x="284.2" y="47.6">O_VOUT</text>
<text x="284.2" y="42.5">O_3.3V</text>
<text x="14.9" y="70.4">5V</text>
<text x="26.2" y="70.4">D_5V</text>
<text x="33.8" y="70.4">D_5V</text>
<text x="44.2" y="71.7">U21</text>
<text x="57.9" y="70.4">D_5V</text>
<text x="272.8" y="70.4">CN1</text>
<text x="20.1" y="76.8">600R@100MHz</text>
<text x="20.1" y="73">B1</text>
<text x="86.2" y="75.5">D_1.8V</text>
<text x="188.9" y="76.8">5V</text>
<text x="194.1" y="75.5">R45</text>
<text x="211.6" y="76.8">V_5V</text>
<text x="234.6" y="76.8">CAN_G</text>
<text x="20.1" y="80.6">C50</text>
<text x="63.2" y="78">L2</text>
<text x="139.4" y="80.6">SW1</text>
<text x="187.1" y="80.6">3.3V</text>
<text x="194.1" y="79.3">R46</text>
<text x="211.7" y="80.6">V_3.3V</text>
<text x="29" y="85.7">C52</text>
<text x="74.7" y="85.7">R39</text>
<text x="83.6" y="84.4">C54</text>
<text x="91.2" y="84.4">C56</text>
<text x="187.1" y="89.5">3.3V</text>
<text x="188.9" y="85.7">5V</text>
<text x="194.1" y="84.4">R47</text>
<text x="194.1" y="88.2">R48</text>
<text x="211.6" y="85.7">U_5V</text>
<text x="211.7" y="89.5">U_3.3V</text>
<text x="232.3" y="89.5">RS485_G</text>
<text x="124.2" y="93.3">O_VOUT</text>
<text x="158.2" y="93.3">O_VOUT</text>
<text x="188.9" y="94.5">5V</text>
<text x="194.1" y="93.3">R49</text>
<text x="211.5" y="94.5">O_5V</text>
<text x="74.7" y="98.4">R40</text>
<text x="125.7" y="98.4">O_3.3V</text>
<text x="158.3" y="98.4">O_3.3V</text>
<text x="187.1" y="98.4">3.3V</text>
<text x="194.1" y="97.1">R50</text>
<text x="211.6" y="98.4">O_3.3V</text>
<text x="127.7" y="103.4">O_5V</text>
<text x="158.2" y="103.4">O_5V</text>
<text x="187.1" y="107.2">3.3V</text>
<text x="188.9" y="103.4">5V</text>
<text x="194.1" y="102.2">R51</text>
<text x="194.1" y="106">R52</text>
<text x="211.8" y="103.4">J_5V</text>
<text x="211.9" y="107.2">J_3.3V</text>
<text x="187.1" y="112.3">3.3V</text>
<text x="194.1" y="111.1">R53</text>
<text x="211.7" y="112.3">D_3.3V</text>
<text x="46.7" y="131.4">USB1</text>
<text x="127.9" y="127.6">5V</text>
<text x="143.3" y="128.8">U22</text>
<text x="155.3" y="127.6">U_VBUS</text>
<text x="242.3" y="128.8">D5</text>
<text x="74" y="137.7">U_VBUS</text>
<text x="131.8" y="135.2">R43</text>
<text x="220.7" y="136.5">R55</text>
<text x="252.5" y="137.7">O_3.3V</text>
<text x="252.5" y="132.6">O_3.3V</text>
<text x="67.1" y="141.5">R41</text>
<text x="85.4" y="140.3">U_VBUS</text>
<text x="242.3" y="141.5">D6</text>
<text x="152.1" y="144.1">R44</text>
<text x="220.7" y="144.1">R56</text>
<text x="220.7" y="149.2">R57</text>
<text x="252.8" y="145.3">J_3.3V</text>
<text x="67.1" y="154.2">R42</text>
<text x="85.4" y="155.5">U_VBUS</text>
<text x="252.8" y="150.4">J_3.3V</text>
<text x="74" y="160.6">U_VBUS</text>
<text x="51.8" y="184.7">D4</text>
<text x="68.9" y="183.4">U_VBUS</text>
<text x="1" y="210.1">1</text>
</g>
<g font-size="2.2" fill="#00f">
<text x="243.6" y="10.7">SOC_USB_DP</text>
<text x="243.6" y="13.3">SOC_USB_DM</text>
<text x="243.6" y="15.8">USB_SWITCH</text>
<text x="243.6" y="20.9">R_USB_DP</text>
<text x="243.6" y="23.4">HUB1_USB_DM</text>
<text x="243.6" y="18.3">R_USB_DM</text>
<text x="29" y="29.8">4.7uF</text>
<text x="44.2" y="26">TLV62568DBVR</text>
<text x="63.2" y="24.7">2.2uH</text>
<text x="74.7" y="29.8">100K</text>
<text x="122.9" y="29.8">J_CAN2_L</text>
<text x="122.9" y="27.2">J_CAN2_H</text>
<text x="152.1" y="29.8">J_CAN1_L</text>
<text x="152.1" y="27.2">J_CAN1_H</text>
<text x="243.6" y="26">HUB1_USB_DP</text>
<text x="83.6" y="31">10pF</text>
<text x="91.2" y="31">10uF</text>
<text x="122.9" y="34.9">J_RS485_A2</text>
<text x="152.1" y="34.9">J_RS485_A1</text>
<text x="122.9" y="37.4">J_RS485_B2</text>
<text x="152.1" y="37.4">J_RS485_B1</text>
<text x="178.8" y="37.4">U_VREF_PWM</text>
<text x="178.8" y="39.9">O_LED_RED</text>
<text x="213.1" y="37.4">U_VREF_PWM</text>
<text x="213.1" y="39.9">O_LED_RED</text>
<text x="74.7" y="42.5">22K</text>
<text x="138.2" y="42.5">BX-PM1.27-2-5PU</text>
<text x="178.8" y="47.6">J_LED_GREEN</text>
<text x="178.8" y="45">J_LED_RED</text>
<text x="178.8" y="42.5">O_LED_GREEN</text>
<text x="213.1" y="47.6">J_LED_GREEN</text>
<text x="213.1" y="45">J_LED_RED</text>
<text x="213.1" y="42.5">O_LED_GREEN</text>
<text x="266.4" y="53.9">PM1.27-2x16</text>
<text x="199.1" y="55.2">PM1.27-2x16</text>
<text x="249.9" y="70.4">CAN1_H</text>
<text x="206.8" y="75.5">0R</text>
<text x="249.9" y="73">CAN1_L</text>
<text x="272.8" y="73">KF2EDGV-2.5-20P</text>
<text x="20.1" y="83.1">100nF</text>
<text x="63.2" y="83.1">2.2uH</text>
<text x="206.8" y="79.3">0R</text>
<text x="249.9" y="78">CAN2_H</text>
<text x="249.9" y="80.6">CAN2_L</text>
<text x="249.9" y="83.1">RS485_A1</text>
<text x="29" y="88.2">4.7uF</text>
<text x="44.2" y="84.4">TLV62568DBVR</text>
<text x="74.7" y="88.2">200K</text>
<text x="83.6" y="89.5">10pF</text>
<text x="91.2" y="89.5">10uF</text>
<text x="206.8" y="84.4">0R</text>
<text x="206.8" y="88.2">0R</text>
<text x="249.9" y="85.7">RS485_B1</text>
<text x="206.8" y="93.3">0R</text>
<text x="249.9" y="90.7">RS485_A2</text>
<text x="249.9" y="93.3">RS485_B2</text>
<text x="74.7" y="100.9">100K</text>
<text x="206.8" y="97.1">0R</text>
<text x="249.9" y="98.4">RS232_TXD 12</text>
<text x="249.9" y="100.9">RS232_RXD 13</text>
<text x="206.8" y="102.2">0R</text>
<text x="206.8" y="106">0R</text>
<text x="249.9" y="106">UART_TXD</text>
<text x="139.4" y="108.5">SS23H37L4</text>
<text x="206.8" y="111.1">0R</text>
<text x="249.9" y="108.5">UART_RXD</text>
<text x="202.9" y="131.4">O_LED_GREEN R54</text>
<text x="233.4" y="131.4">1K</text>
<text x="247.4" y="128.8">XL-1615SURSYGC</text>
<text x="202.9" y="136.5">O_LED_RED</text>
<text x="233.4" y="136.5">1K</text>
<text x="78.5" y="141.5">56K</text>
<text x="131.8" y="140.3">100K</text>
<text x="143.3" y="141.5">SY6280AAC</text>
<text x="247.4" y="141.5">XL-1615SURSYGC</text>
<text x="69.6" y="146.6">HOST_USB_DM</text>
<text x="69.6" y="149.2">HOST_USB_DP</text>
<text x="152.1" y="146.6">12K</text>
<text x="202.9" y="149.2">J_LED_RED</text>
<text x="202.9" y="144.1">J_LED_GREEN</text>
<text x="233.4" y="144.1">1K</text>
<text x="233.4" y="149.2">1K</text>
<text x="78.5" y="154.2">56K</text>
<text x="46.7" y="166.9">USB31-TYPEC-16X7C-1FS</text>
<text x="30.2" y="187.3">HOST_USB_DM</text>
<text x="74.7" y="187.3">HOST_USB_DM</text>
<text x="30.2" y="192.3">HOST_USB_DP</text>
<text x="51.8" y="197.4">USBLC6-2SC6</text>
<text x="74.7" y="192.3">HOST_USB_DP</text>
</g>
<g font-size="2.2">
<text x="267" y="12">2</text>
<text x="274.9" y="12">1</text>
<text x="42.8" y="16">5</text>
<text x="45.1" y="17.3">FB</text>
<text x="52.8" y="17.3">EN</text>
<text x="57" y="16">1</text>
<text x="199.6" y="13.2">2</text>
<text x="199.6" y="15.8">4</text>
<text x="207.5" y="13.2">1</text>
<text x="207.5" y="15.8">3</text>
<text x="267" y="14.5">4</text>
<text x="267" y="17.1">6</text>
<text x="274.9" y="14.5">3</text>
<text x="274.9" y="17.1">5</text>
<text x="42.8" y="21.1">4</text>
<text x="45.1" y="22.4">VIN</text>
<text x="51" y="19.9">GND</text>
<text x="52.3" y="22.4">SW</text>
<text x="57" y="18.6">2</text>
<text x="57" y="21.1">3</text>
<text x="199.6" y="18.3">6</text>
<text x="199.6" y="20.9">8</text>
<text x="199.6" y="23.4">10</text>
<text x="207.5" y="18.3">5</text>
<text x="207.5" y="20.9">7</text>
<text x="207.5" y="23.4">9</text>
<text x="267" y="19.6">8</text>
<text x="267" y="22.1">10</text>
<text x="274.9" y="19.6">7</text>
<text x="274.9" y="22.1">9</text>
<text x="138.7" y="28.5">2</text>
<text x="146.6" y="28.5">1</text>
<text x="199.6" y="25.9">12</text>
<text x="199.6" y="28.5">14</text>
<text x="206.3" y="25.9">11</text>
<text x="206.3" y="28.5">13</text>
<text x="267" y="24.7">12</text>
<text x="267" y="27.2">14</text>
<text x="267" y="29.8">16</text>
<text x="273.6" y="24.7">11</text>
<text x="273.6" y="27.2">13</text>
<text x="273.6" y="29.8">15</text>
<text x="138.7" y="31">4</text>
<text x="146.6" y="31">3</text>
<text x="199.6" y="31">16</text>
<text x="199.6" y="33.6">18</text>
<text x="206.3" y="31">15</text>
<text x="206.3" y="33.6">17</text>
<text x="267" y="32.3">18</text>
<text x="267" y="34.8">20</text>
<text x="273.6" y="32.3">17</text>
<text x="273.6" y="34.8">19</text>
<text x="138.7" y="36.1">8</text>
<text x="138.7" y="38.6">10</text>
<text x="146.6" y="36.1">7</text>
<text x="146.6" y="38.6">9</text>
<text x="199.6" y="36.1">20</text>
<text x="200.1" y="38.9">22</text>
<text x="200.1" y="41.4">24</text>
<text x="205.9" y="41.4">23</text>
<text x="205.9" y="38.9">21</text>
<text x="206.3" y="36.1">19</text>
<text x="267.4" y="37.6">22</text>
<text x="267.4" y="40.2">24</text>
<text x="273.2" y="40.2">23</text>
<text x="273.2" y="37.6">21</text>
<text x="200.1" y="44">26</text>
<text x="200.1" y="46.5">28</text>
<text x="205.9" y="46.5">27</text>
<text x="205.9" y="44">25</text>
<text x="267.4" y="42.7">26</text>
<text x="267.4" y="45.3">28</text>
<text x="267.4" y="47.8">30</text>
<text x="273.2" y="47.8">29</text>
<text x="273.2" y="45.3">27</text>
<text x="273.2" y="42.7">25</text>
<text x="200.1" y="49.1">30</text>
<text x="200.1" y="51.6">32</text>
<text x="205.9" y="51.6">31</text>
<text x="205.9" y="49.1">29</text>
<text x="267.4" y="50.3">32</text>
<text x="273.2" y="50.3">31</text>
<text x="265.1" y="70.7">1</text>
<text x="267.4" y="71.9">1</text>
<text x="42.8" y="74.5">5</text>
<text x="45.1" y="75.7">FB</text>
<text x="52.8" y="75.7">EN</text>
<text x="57" y="74.5">1</text>
<text x="57" y="77">2</text>
<text x="265.1" y="73.2">2</text>
<text x="265.1" y="75.7">3</text>
<text x="267.4" y="74.5">2</text>
<text x="267.4" y="77">3</text>
<text x="42.8" y="79.5">4</text>
<text x="45.1" y="80.8">VIN</text>
<text x="51" y="78.3">GND</text>
<text x="52.3" y="80.8">SW</text>
<text x="57" y="79.5">3</text>
<text x="137.7" y="81.8">12</text>
<text x="152.1" y="81.8">9</text>
<text x="265.1" y="78.3">4</text>
<text x="265.1" y="80.8">5</text>
<text x="265.1" y="83.4">6</text>
<text x="267.4" y="79.5">4</text>
<text x="267.4" y="82.1">5</text>
<text x="137.7" y="84.4">1</text>
<text x="152.1" y="86.9">8</text>
<text x="265.1" y="85.9">7</text>
<text x="265.1" y="88.4">8</text>
<text x="267.4" y="84.6">6</text>
<text x="267.4" y="87.2">7</text>
<text x="267.4" y="89.7">8</text>
<text x="137.7" y="91.5">2</text>
<text x="152.1" y="92">7</text>
<text x="263.8" y="93.5">10</text>
<text x="265.1" y="91">9</text>
<text x="267.4" y="92.2">9</text>
<text x="267.4" y="94.8">10</text>
<text x="137.7" y="96.6">3</text>
<text x="137.7" y="101.7">4</text>
<text x="152.1" y="97.1">6</text>
<text x="263.8" y="96.1">11</text>
<text x="267.4" y="97.3">11</text>
<text x="267.4" y="99.9">12</text>
<text x="137.7" y="104.7">11</text>
<text x="150.9" y="104.7">10</text>
<text x="152.1" y="102.2">5</text>
<text x="263.8" y="103.7">14</text>
<text x="263.8" y="106.2">15</text>
<text x="267.4" y="102.4">13</text>
<text x="267.4" y="104.9">14</text>
<text x="267.4" y="107.5">15</text>
<text x="263.8" y="108.8">16</text>
<text x="263.8" y="111.3">17</text>
<text x="263.8" y="113.8">18</text>
<text x="267.4" y="110">16</text>
<text x="267.4" y="112.6">17</text>
<text x="263.8" y="116.4">19</text>
<text x="263.8" y="118.9">20</text>
<text x="267.4" y="115.1">18</text>
<text x="267.4" y="117.6">19</text>
<text x="267.4" y="120.2">20</text>
<text x="142.4" y="131.1">5</text>
<text x="156.6" y="131.1">1</text>
<text x="245.6" y="131.6">3</text>
<text x="56.2" y="138">VBUS</text>
<text x="57.3" y="135.4">GND</text>
<text x="63.4" y="134.2">12</text>
<text x="63.4" y="136.7">11</text>
<text x="142.4" y="136.2">4</text>
<text x="144.7" y="137.5">EN</text>
<text x="144.7" y="132.4">IN</text>
<text x="150.5" y="137.5">ISET</text>
<text x="150.5" y="134.9">GND</text>
<text x="150.8" y="132.4">OUT</text>
<text x="156.6" y="133.7">2</text>
<text x="156.6" y="136.2">3</text>
<text x="245.6" y="136.7">4</text>
<text x="56.5" y="143">SBU1</text>
<text x="57.8" y="140.5">CC2</text>
<text x="63.4" y="139.2">10</text>
<text x="63.4" y="141.8">9</text>
<text x="44.1" y="144.3">13</text>
<text x="47.7" y="145.6">SHELL</text>
<text x="57.8" y="148.1">DN1</text>
<text x="57.9" y="145.6">DP2</text>
<text x="63.4" y="144.3">8</text>
<text x="63.4" y="146.9">7</text>
<text x="63.4" y="149.4">6</text>
<text x="245.6" y="144.3">3</text>
<text x="245.6" y="149.4">4</text>
<text x="44.1" y="151.9">16</text>
<text x="47.7" y="153.2">SHELL</text>
<text x="57.8" y="153.2">DN2</text>
<text x="57.8" y="155.7">CC1</text>
<text x="57.9" y="150.7">DP1</text>
<text x="63.4" y="151.9">5</text>
<text x="63.4" y="154.5">4</text>
<text x="56.2" y="160.8">VBUS</text>
<text x="56.5" y="158.3">SBU2</text>
<text x="63.4" y="157">3</text>
<text x="63.4" y="159.6">2</text>
<text x="57.3" y="163.4">GND</text>
<text x="63.4" y="162.1">1</text>
<text x="50.4" y="187.5">1</text>
<text x="50.4" y="190">2</text>
<text x="52.8" y="188.8">I/O1</text>
<text x="52.8" y="191.3">GND</text>
<text x="62.6" y="191.3">VBUS</text>
<text x="64.4" y="188.8">I/O1</text>
<text x="69.7" y="190">5</text>
<text x="69.7" y="187.5">6</text>
<text x="50.4" y="192.6">3</text>
<text x="52.8" y="193.8">I/O2</text>
<text x="64.4" y="193.8">I/O2</text>
<text x="69.7" y="192.6">4</text>
</g>
<text font-size="2.2" fill="#c00" x="147.1" y="150.4">6.8/12K=567mA</text>
</svg>
